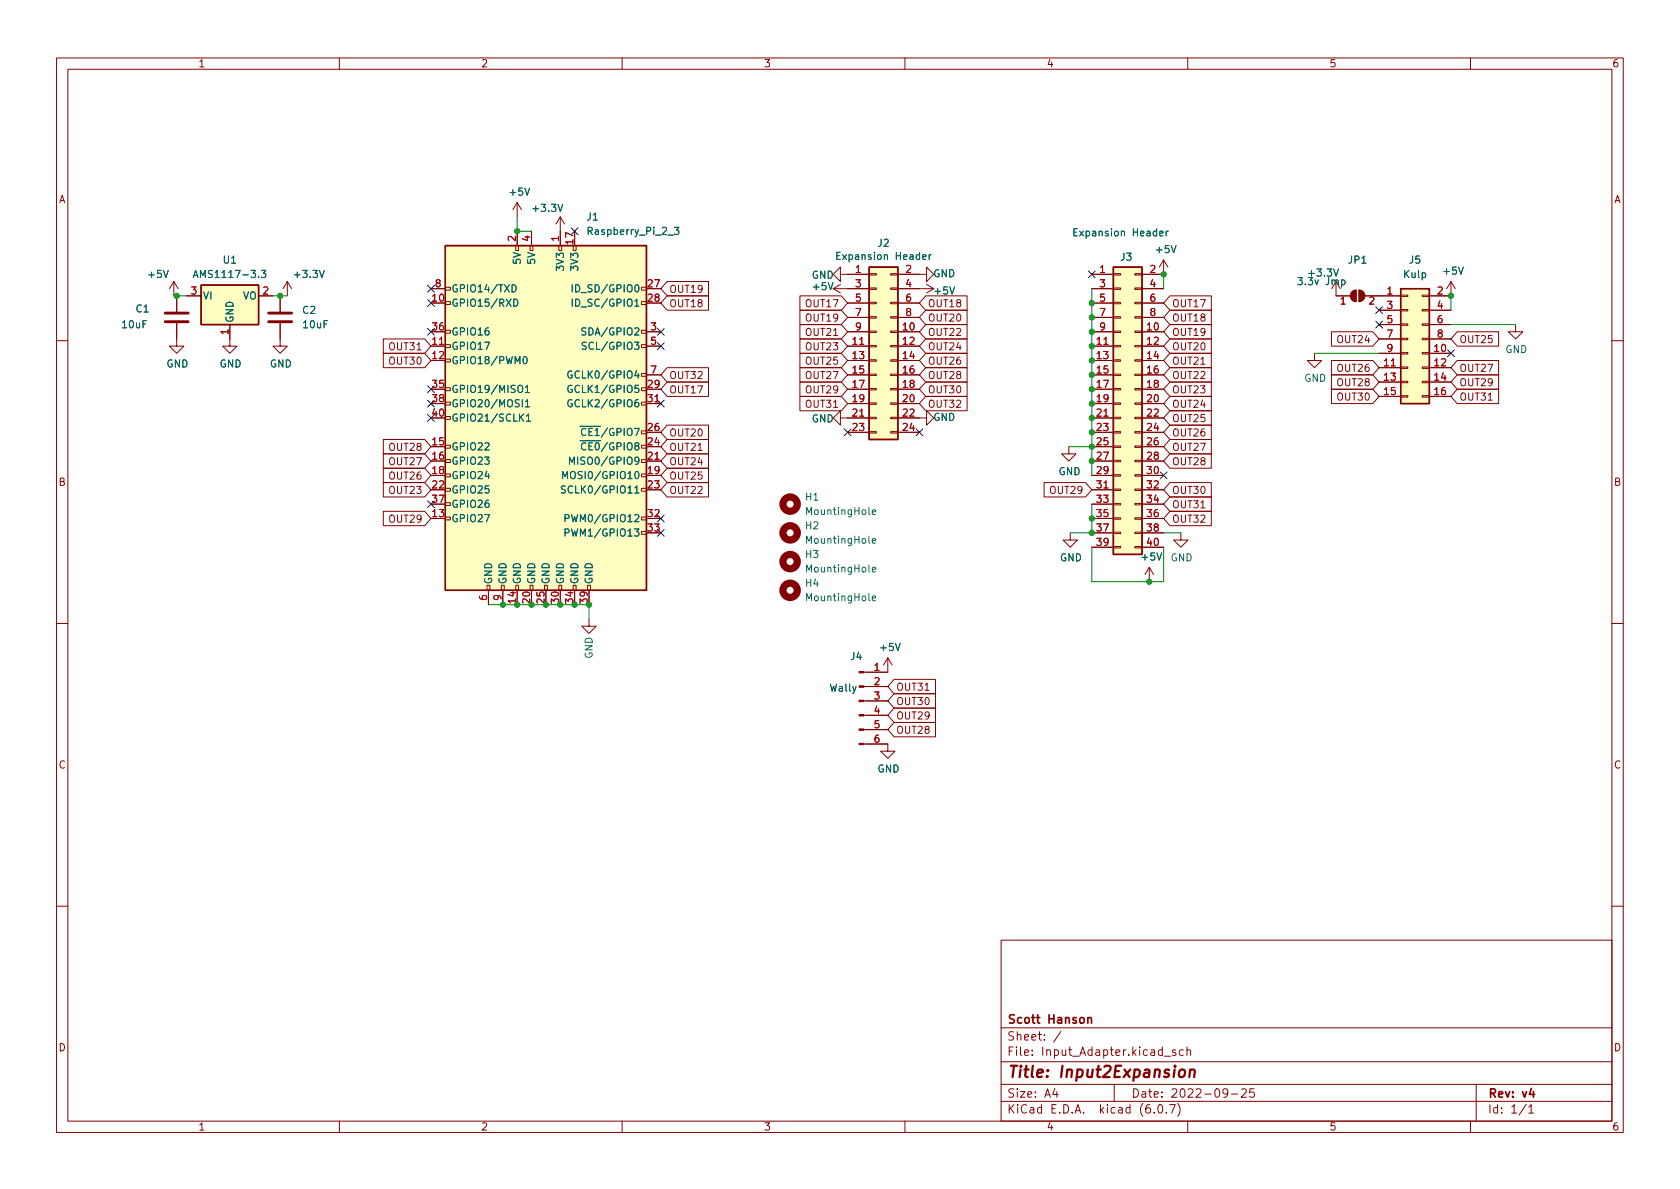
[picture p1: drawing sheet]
<svg xmlns="http://www.w3.org/2000/svg" width="297mm" height="210mm" viewBox="0 0 297 210" stroke-linecap="round" stroke-linejoin="round" font-family="sans-serif">
<g fill="none" stroke="#840000" stroke-width=".18">
<path d="M10 10.2h277v190.1h-277zM12 12.2h273v186.1h-273zM60 10.2v2M110 10.2v2M160 10.2v2M210 10.2v2M260 10.2v2M91.4 35.8l-.7 1.3M91.4 35.8v2.5M91.4 35.8l.8 1.3M99.1 38.3l-.8 1.3M99.1 38.3v5.1"/>
<path d="M99.1 38.3l.7 1.3M30.7 49.8l-.7 1.2M30.7 49.8v2.5M30.7 49.8l.8 1.2M31.2 57.1v4.1h1.3l-1.3 1.3-1.2-1.3h1.2M31.2 52.3v2.8M33 52.3h2.6M40.6 57.4v3.8h1.3l-1.3 1.3-1.2-1.3h1.2M45.7 52.3h2.6M49.5 57.1v4.1h1.3l-1.3 1.3-1.2-1.3h1.2M49.5 52.3v2.8M50.8 49.8l-.8 1.2"/>
<path d="M50.8 49.8v2.5M50.8 49.8l.8 1.2M67.8 59.9h7.3l1.1 1.3-1.1 1.3h-7.3zM76.2 51h2.5M78.7 58.4h.9v.5h-.9zM78.7 53.3h.9v.5h-.9zM78.7 50.8h.9v.5h-.9zM91.2 43.4h.5v.9h-.5zM91.4 40.9v2.5M93.7 43.4h.5v.9h-.5zM94 40.9v2.5M98.8 43.4h.5v.9h-.5z"/>
<path d="M101.3 43.4h.6v.9h-.6zM113.4 58.4h.9v.5h-.9zM113.4 53.3h.9v.5h-.9zM113.4 50.8h.9v.5h-.9zM114.3 58.7h2.5M118 49.8h7.3v2.5h-7.3l-1.2-1.3zM118 52.3h7.3v2.6h-7.3l-1.2-1.3zM141.4 52.3h7.3l1.2 1.3-1.2 1.3h-7.3zM141.4 54.9h7.3l1.2 1.2-1.2 1.3h-7.3zM141.4 59.9h7.3l1.2 1.3-1.2 1.3h-7.3zM141.4 57.4h7.3l1.2 1.3-1.2 1.2h-7.3zM147.3 51h6.4"/>
<path d="M147.3 51l1.3 .8M148.6 48.5v-1.3l-1.3 1.3 1.3 1.3v-1.3h5.1M148.6 50.3l-1.3 .7M149.9 58.7h3.8M149.9 53.6h3.8M149.9 56.1h3.8M153.7 58.5h1.2v.3h-1.2zM153.7 56h1.2v.3h-1.2zM153.7 53.5h1.2v.2h-1.2zM153.7 50.9h1.2v.3h-1.2zM153.7 48.4h1.2v.2h-1.2zM157.5 58.5h1.2v.3h-1.2z"/>
<path d="M157.5 56h1.2v.3h-1.2zM157.5 53.5h1.2v.2h-1.2zM157.5 50.9h1.2v.3h-1.2zM157.5 48.4h1.2v.2h-1.2zM158.7 48.5h5.1v-1.3l1.3 1.3-1.3 1.3v-1.3M158.7 58.7h3.9M158.7 51h6.4M158.7 53.6h3.9M158.7 56.1h3.9M163.7 54.9h7.3v2.5h-7.3l-1.1-1.3zM163.7 57.4h7.3v2.5h-7.3l-1.1-1.2zM163.7 52.3h7.3v2.6h-7.3l-1.1-1.3z"/>
<path d="M163.7 59.9h7.3v2.6h-7.3l-1.1-1.3zM163.8 50.3l1.3 .7M165.1 51l-1.3 .8M193 48.5h3.8M193 58.7h3.8M193 51h3.8M193 53.6h3.8M193 56.1h3.8M196.8 58.5h1.3v.3h-1.3zM196.8 56h1.3v.3h-1.3zM196.8 53.5h1.3v.2h-1.3zM196.8 50.9h1.3v.3h-1.3z"/>
<path d="M196.8 48.4h1.3v.2h-1.3zM200.7 58.5h1.2v.3h-1.2zM200.7 56h1.2v.3h-1.2zM200.7 53.5h1.2v.2h-1.2zM200.7 50.9h1.2v.3h-1.2zM200.7 48.4h1.2v.2h-1.2zM201.9 58.7h3.8M201.9 51h3.8M201.9 53.6h3.8M201.9 56.1h3.8M205.7 46l-.7 1.2M205.7 46v2.5h-3.8"/>
<path d="M205.7 46l.8 1.2M206.9 52.3h7.3v2.6h-7.3l-1.2-1.3zM206.9 59.9h7.3v2.6h-7.3l-1.2-1.3zM206.9 57.4h7.3v2.5h-7.3l-1.2-1.2zM206.9 54.9h7.3v2.5h-7.3l-1.2-1.3zM235.4 58.7h7.3l1.1 1.2-1.1 1.3h-7.3zM236.2 49.8v2.5h2.6M239.8 51.3a1.02 1.02 0 0 0-1 1 1.02 1.02 0 0 0 1 1M239.8 51.3v2M240.3 51.3a1.02 1.02 0 0 1 1 1 1.02 1.02 0 0 1-1 1zM241.3 52.3h6.3M243.8 54.9h3.8"/>
<path d="M243.8 57.4h3.8M243.8 59.9h3.8M247.6 59.8h1.3v.3h-1.3zM247.6 57.3h1.3v.2h-1.3zM247.6 54.7h1.3v.3h-1.3zM247.6 52.2h1.3v.2h-1.3zM251.5 59.8h1.2v.3h-1.2zM251.5 57.3h1.2v.2h-1.2zM251.5 54.7h1.2v.3h-1.2zM251.5 52.2h1.2v.2h-1.2zM252.7 54.9h3.8M252.7 57.4h3.8"/>
<path d="M252.7 59.9h3.8M256.5 49.8l-.7 1.2M256.5 49.8v2.5h-3.8M256.5 49.8l.8 1.2M257.7 58.7h7.3v2.5h-7.3l-1.2-1.3zM268 57.4v1.3h1.2l-1.2 1.2-1.3-1.2h1.3M10 60.2h2M67.8 62.5h7.3l1.1 1.2-1.1 1.3h-7.3zM67.8 77.7h7.3l1.1 1.3-1.1 1.3h-7.3zM76.2 61.2h2.5M78.7 78.7h.9v.5h-.9zM78.7 73.7h.9v.5h-.9z"/>
<path d="M78.7 71.1h.9v.5h-.9zM78.7 68.6h.9v.5h-.9zM78.7 63.5h.9v.5h-.9zM78.7 61h.9v.5h-.9zM113.4 71.1h.9v.5h-.9zM113.4 68.6h.9v.5h-.9zM113.4 66h.9v.5h-.9zM113.4 61h.9v.5h-.9zM114.3 61.2h2.5M114.3 66.3h2.5M114.3 71.4h2.5M118 67.6h7.3v2.5h-7.3l-1.2-1.3z"/>
<path d="M118 75.2h7.3v2.5h-7.3l-1.2-1.3zM118 65h7.3v2.6h-7.3l-1.2-1.3zM118 77.7h7.3v2.6h-7.3l-1.2-1.3zM141.4 70.1h7.3l1.2 1.3-1.2 1.2h-7.3zM141.4 62.5h7.3l1.2 1.2-1.2 1.3h-7.3zM141.4 67.6h7.3l1.2 1.2-1.2 1.3h-7.3zM141.4 65h7.3l1.2 1.3-1.2 1.3h-7.3zM148.6 73.9v-1.3l-1.3 1.3 1.3 1.3v-1.3h5.1M149.9 61.2h3.8M149.9 63.7h3.8M149.9 66.3h3.8M149.9 68.8h3.8"/>
<path d="M149.9 71.4h3.8M149.9 76.4h3.8M153.7 76.3h1.2v.3h-1.2zM153.7 73.8h1.2v.2h-1.2zM153.7 71.2h1.2v.3h-1.2zM153.7 68.7h1.2v.3h-1.2zM153.7 66.2h1.2v.2h-1.2zM153.7 63.6h1.2v.3h-1.2zM153.7 61.1h1.2v.2h-1.2zM157.5 76.3h1.2v.3h-1.2zM157.5 73.8h1.2v.2h-1.2zM157.5 71.2h1.2v.3h-1.2z"/>
<path d="M157.5 68.7h1.2v.3h-1.2zM157.5 66.2h1.2v.2h-1.2zM157.5 63.6h1.2v.3h-1.2zM157.5 61.1h1.2v.2h-1.2zM158.7 73.9h5.1v-1.3l1.3 1.3-1.3 1.3v-1.3M158.7 61.2h3.9M158.7 63.7h3.9M158.7 66.3h3.9M158.7 68.8h3.9M158.7 71.4h3.9M158.7 76.4h3.9M163.7 70.1h7.3v2.5h-7.3l-1.1-1.2z"/>
<path d="M163.7 67.6h7.3v2.5h-7.3l-1.1-1.3zM163.7 65h7.3v2.6h-7.3l-1.1-1.3zM163.7 62.5h7.3v2.5h-7.3l-1.1-1.3zM189 79v1.3h1.2l-1.2 1.2-1.3-1.2h1.3M193 61.2h3.8M193 63.7h3.8M193 66.3h3.8M193 68.8h3.8M193 71.4h3.8M193 73.9h3.8M193 76.4h3.8M193 79h3.8"/>
<path d="M196.8 78.9h1.3v.2h-1.3zM196.8 76.3h1.3v.3h-1.3zM196.8 73.8h1.3v.2h-1.3zM196.8 71.2h1.3v.3h-1.3zM196.8 68.7h1.3v.3h-1.3zM196.8 66.2h1.3v.2h-1.3zM196.8 63.6h1.3v.3h-1.3zM196.8 61.1h1.3v.2h-1.3zM200.7 78.9h1.2v.2h-1.2zM200.7 76.3h1.2v.3h-1.2zM200.7 73.8h1.2v.2h-1.2zM200.7 71.2h1.2v.3h-1.2z"/>
<path d="M200.7 68.7h1.2v.3h-1.2zM200.7 66.2h1.2v.2h-1.2zM200.7 63.6h1.2v.3h-1.2zM200.7 61.1h1.2v.2h-1.2zM201.9 61.2h3.8M201.9 63.7h3.8M201.9 66.3h3.8M201.9 68.8h3.8M201.9 71.4h3.8M201.9 73.9h3.8M201.9 76.4h3.8M201.9 79h3.8"/>
<path d="M206.9 67.6h7.3v2.5h-7.3l-1.2-1.3zM206.9 65h7.3v2.6h-7.3l-1.2-1.3zM206.9 62.5h7.3v2.5h-7.3l-1.2-1.3zM206.9 72.6h7.3v2.6h-7.3l-1.2-1.3zM206.9 75.2h7.3v2.5h-7.3l-1.2-1.3zM206.9 77.7h7.3v2.6h-7.3l-1.2-1.3zM206.9 70.1h7.3v2.5h-7.3l-1.2-1.2zM232.4 62.5v1.2h1.3l-1.3 1.3-1.3-1.3h1.3M235.4 68.8h7.3l1.1 1.3-1.1 1.3h-7.3zM235.4 63.7h7.3l1.1 1.3-1.1 1.3h-7.3zM235.4 66.3h7.3l1.1 1.3-1.1 1.2h-7.3zM243.8 62.5h3.8"/>
<path d="M243.8 65h3.8M243.8 67.6h3.8M243.8 70.1h3.8M247.6 70h1.3v.2h-1.3zM247.6 67.4h1.3v.3h-1.3zM247.6 64.9h1.3v.2h-1.3zM247.6 62.4h1.3v.2h-1.3zM251.5 70h1.2v.2h-1.2zM251.5 67.4h1.2v.3h-1.2zM251.5 64.9h1.2v.2h-1.2zM251.5 62.4h1.2v.2h-1.2zM252.7 62.5h3.8"/>
<path d="M252.7 65h3.8M252.7 67.6h3.8M252.7 70.1h3.8M257.7 66.3h7.3v2.5h-7.3l-1.2-1.2zM257.7 63.7h7.3v2.6h-7.3l-1.2-1.3zM257.7 68.8h7.3v2.6h-7.3l-1.2-1.3zM285 60.2h2M67.8 82.8h7.3l1.1 1.3-1.1 1.2h-7.3zM67.8 90.4h7.3l1.1 1.3-1.1 1.3h-7.3zM67.8 85.3h7.3l1.1 1.3-1.1 1.3h-7.3zM67.8 80.3h7.3l1.1 1.2-1.1 1.3h-7.3zM78.7 91.4h.9v.5h-.9z"/>
<path d="M78.7 88.9h.9v.5h-.9zM78.7 86.4h.9v.5h-.9zM78.7 83.8h.9v.5h-.9zM78.7 81.3h.9v.5h-.9zM113.4 94h.9v.5h-.9zM113.4 91.4h.9v.5h-.9zM113.4 86.4h.9v.5h-.9zM113.4 83.8h.9v.5h-.9zM113.4 81.3h.9v.5h-.9zM114.3 81.5h2.5M118 82.8h7.3v2.5h-7.3l-1.2-1.2zM118 85.3h7.3v2.6h-7.3l-1.2-1.3z"/>
<path d="M118 80.3h7.3v2.5h-7.3l-1.2-1.3zM184.6 85.3h7.3l1.1 1.3-1.1 1.3h-7.3zM189.2 94.2v1.3h1.3l-1.3 1.3-1.2-1.3h1.2M193 81.5h3.8M193 84.1h3.8M193 86.6h3.8M193 89.1h3.8M193 91.7h3.8M193 94.2h3.8M193 96.8h3.8M196.8 96.6h1.3v.3h-1.3zM196.8 94.1h1.3v.3h-1.3z"/>
<path d="M196.8 91.6h1.3v.2h-1.3zM196.8 89h1.3v.3h-1.3zM196.8 86.5h1.3v.2h-1.3zM196.8 83.9h1.3v.3h-1.3zM196.8 81.4h1.3v.3h-1.3zM200.7 96.6h1.2v.3h-1.2zM200.7 94.1h1.2v.3h-1.2zM200.7 91.6h1.2v.2h-1.2zM200.7 89h1.2v.3h-1.2zM200.7 86.5h1.2v.2h-1.2zM200.7 83.9h1.2v.3h-1.2zM200.7 81.4h1.2v.3h-1.2z"/>
<path d="M201.9 81.5h3.8M201.9 84.1h3.8M201.9 86.6h3.8M201.9 89.1h3.8M201.9 91.7h3.8M201.9 94.2h3.8M201.9 96.8h3.8M206.9 85.3h7.3v2.6h-7.3l-1.2-1.3zM206.9 90.4h7.3v2.6h-7.3l-1.2-1.3zM206.9 87.9h7.3v2.5h-7.3l-1.2-1.3zM206.9 80.3h7.3v2.5h-7.3l-1.2-1.3zM208.8 94.2v1.3h1.3l-1.3 1.3-1.3-1.3h1.3"/>
<path d="M10 110.2h2M86.1 103.5h.5v.9h-.5zM86.4 104.4v2.5M88.6 103.5h.6v.9h-.6zM88.9 104.4v2.5M91.2 103.5h.5v.9h-.5zM93.7 103.5h.5v.9h-.5zM96.3 103.5h.5v.9h-.5zM98.8 103.5h.5v.9h-.5zM101.3 103.5h.6v.9h-.6zM103.9 103.5h.5v.9h-.5zM104.1 109.5v1.2h1.3l-1.3 1.3-1.2-1.3h1.2"/>
<path d="M157 116.3l-.8 1.3M157 116.3v2.6h-4.2M157 116.3l.7 1.3M203.2 100.3l-.8 1.3M203.2 100.3v2.6M203.2 100.3l.8 1.3M285 110.2h2M152.8 131.6h4.2v1.2h1.2l-1.2 1.3-1.3-1.3h1.3M152.8 129h4.2M152.8 126.5h4.2M152.8 123.9h4.2M152.8 121.4h4.2"/>
<path d="M158.1 125.2h7.3v2.6h-7.3l-1.1-1.3zM158.1 122.7h7.3v2.5h-7.3l-1.1-1.3zM158.1 120.1h7.3v2.6h-7.3l-1.1-1.3zM158.1 127.8h7.3v2.5h-7.3l-1.1-1.3zM10 160.2h2M177 166.3h108v32h-108zM285 160.2h2M60 198.3v2M110 198.3v2M160 198.3v2M177 194.8h108M177 191.8h108"/>
<path d="M177 187.8h108M177 181.8h108M186.5 192.5l-.4 1h1M186.9 193v1M187.6 182.4l-1.3 1.9M197 191.8v3M204.1 196.7v.1M204.9 195.4l.2-.1a.81 .81 0 0 1 .6 .7 .81 .81 0 0 1-.3 .8h-.2a.81 .81 0 0 1-.6-.6 .81 .81 0 0 1 .3-.8zM205.9 186.8h1.1M206.2 196.7v.1M206.8 195.3h1l-.7 1.5M207.9 185.7l-.4-.1-.2 .2 .1 .3 .5 .1v.4h-.6"/>
<path d="M208.2 195.1a1.72 1.72 0 0 1 0 2.3M209.2 185.7l-.4-.1-.3 .3v.4l.1 .3h.6M209.9 185.8l.2-.2 .3 .1 .1 .9M209.9 185.1v1.5M210 198.3v2M217.1 193.2l-.3 .3h-.3l-.3-.3 .2-.6 .4-.1 .2 .2a.99 .99 0 0 1-.4 1.3h-.2M217.7 193.5h1.2M219.5 192.7l.6-.2 .2 .2 .1 .3-1 1h1M221.7 192.5h-.7l-.1 .7 .2-.1 .5 .1 .2 .2-.1 .5-.2 .1-.6-.1M260 198.3v2M261 191.8v6.5M269.9 195.3l-1.3 1.9"/>
<path d="M270.3 195.8l.4-.5v1.5M270.3 196.8h.9"/>
</g>
<path d="M192.3 179.9v1M192.3 180.1l.3-.2 .3 .1 .1 .9M270.8 192.5l-.4 1h.9M271.1 193v1" fill="none" stroke="#840000" stroke-width=".3"/>
<path d="M208.6 189.3a.52 .52 0 0 1 .5-.2 .52 .52 0 0 1 .4 .4v.6a.55 .55 0 0 1-.6 .4 .55 .55 0 0 1-.5-.4zM210.4 189.3a.49 .49 0 0 1 .9 .1l-.2 1.1M210.4 189.1l-.1 1.4" fill="none" stroke="#840000" stroke-width=".4"/>
<g fill="#ffffc2" stroke="#ffffc2" stroke-width=".18">
<path d="M196.8 47.2h5.1v50.8h-5.1z"/>
<path d="M35.6 50.4h10.1v7h-10.1z"/>
<path d="M78.7 43.4h35.6v61h-35.6z"/>
<path d="M153.7 47.2h5v30.5h-5z"/>
<path d="M247.6 51h5.1v20.4h-5.1z"/>
</g>
<path d="M35.6 50.4h10.1v7h-10.1zM78.7 43.4h35.6v61h-35.6zM153.7 47.2h5v30.5h-5zM196.8 47.2h5.1v50.8h-5.1zM247.6 51h5.1v20.4h-5.1z" fill="none" stroke="#840000" stroke-width=".25"/>
<g fill="none" stroke="#006464" stroke-width=".18">
<path d="M34.2 49.1l.4-1.3 .4 1.3M34.3 48.7h.6M46.2 47.8h.8l-.4 .5 .3 .1v.6l-.2 .1-.5-.1M90.5 50.4a.64 .64 0 0 1 .8 .6 .64 .64 0 0 1-.8 .6zM90.8 52.9a.64 .64 0 0 1 .8 .6 .64 .64 0 0 1-.8 .7zM101.2 50.4v1.2M101.2 52.9v1.3M103.6 58h-.5l-.2 .2 .1 .3 .5 .3v.3l-.1 .1h-.5M119.2 40.2h.8l-.4 .5 .4 .1v.5l-.2 .2-.6-.2M148 45.2h.4M148.6 44.6h-.6v1.3h.6M163.1 45.5l.6-.2v-.2l-.4-.1-.2 .2 .1 .6h.5"/>
<path d="M164.3 45v.9M164.6 45l-.3 .3M189.9 41.1h.4M190.5 40.4h-.6v1.3h.6M205 41.3l.6-.1v-.3h-.4l-.2 .2 .1 .6h.5M206.2 40.9v.8M206.6 40.9l-.4 .2M237.2 49.6l.4-.1 .2 .2-.1 .6h-.5M92 73.8l.6 .7M92.6 63.2l.2-.1a.68 .68 0 0 1 .4 .6 .68 .68 0 0 1-.4 .6l-.2-.1-.1-.4zM92.6 73.2l-.7 .7M92.9 68.5l.4-.4v1.3"/>
<path d="M92.9 71l.4-.3v1.2M92.9 69.4h.7M92.9 71.9h.7M93.1 73.6l.3-.4v1.3M93.1 74.5h.7M101.1 68.2a.59 .59 0 0 0-.7 .6 .59 .59 0 0 0 .7 .5l.1-.4h-.3M101.1 70.7a.59 .59 0 0 0-.7 .6 .59 .59 0 0 0 .7 .6l.1-.5h-.3M101.1 65.7a.59 .59 0 0 0-.7 .5 .59 .59 0 0 0 .7 .6l.1-.5h-.3M103.7 60.6l-.5-.1-.2 .1v.4l.5 .2 .2 .3-.3 .3-.5-.1M99.5 84.6v-1.2l.4 .9 .4-.9v1.2M99.9 91.7l.6-.1 .1-.2v-.3l-.7-.1v1.3M99.9 94.2l.6-.1 .1-.1v-.3l-.7-.2v1.3"/>
<path d="M100 86l-.5-.1-.2 .1v.4l.5 .2 .2 .3-.3 .3-.5-.1M100.7 82.1v-1.3l.4 .9 .4-.9v1.3M154.2 95.6l.6-.1v-.2l-.4-.1-.2 .2 .1 .6h.5M154.2 90.6l.6-.2v-.2l-.4-.1-.2 .2 .1 .6h.5M154.2 105.8l.6-.1v-.3h-.4l-.2 .2 .1 .6h.5M154.2 100.7l.6-.1v-.2l-.4-.1-.2 .2 .1 .6h.5"/>
</g>
<g fill="#840000" stroke="#840000" stroke-width=".18">
<path d="M239.1 51.6l.7-.3v2a1.02 1.02 0 0 1-1-.6 1.02 1.02 0 0 1 .3-1.1z"/>
<path d="M240.3 51.3a1.02 1.02 0 0 1 1 1 1.02 1.02 0 0 1-1 1z"/>
<path d="M151.9 131.4h.9v.3h-.9z"/>
<path d="M151.9 128.9h.9v.3h-.9z"/>
<path d="M151.9 126.4h.9v.2h-.9z"/>
<path d="M151.9 123.8h.9v.3h-.9z"/>
<path d="M151.9 121.3h.9v.2h-.9z"/>
<path d="M151.9 118.7h.9v.3h-.9z"/>
</g>
<g fill="none" stroke="#840000" stroke-width="1.3">
<circle cx="139.7" cy="99.3" r="1.27"/>
<circle cx="139.7" cy="89.1" r="1.27"/>
<circle cx="139.7" cy="94.2" r="1.27"/>
<circle cx="139.7" cy="104.4" r="1.27"/>
</g>
<path d="M29.2 56.9h4.1M29.2 55.4h4.1M47.5 56.9h4.1M47.5 55.4h4.1" fill="none" stroke="#840000" stroke-width=".51"/>
<g fill="none" stroke="#009600" stroke-width=".18">
<path d="M91.4 38.3v2.6h2.6M30.7 52.3h2.3M48.3 52.3h2.5M193 51v33.1M205.7 48.5v2.5M256.5 52.3v2.6M256.5 57.4h11.5M189 79h4M232.4 62.5h11.4M193 89.1v5.1h-3.8M193 96.8v6.1h12.7v-6.1M205.7 94.2h3.1"/>
<path d="M86.4 106.9h17.7v2.6"/>
</g>
<g fill="none" stroke="#000084" stroke-width=".18">
<path d="M75.6 50.4l1.2 1.3M75.6 58.1l1.2 1.2M75.6 53l1.2 1.2M76.8 50.4l-1.2 1.3M76.8 58.1l-1.2 1.2M76.8 53l-1.2 1.2M101 40.3l1.2 1.2M102.2 40.3l-1.2 1.2M116.2 58.1l1.2 1.2M117.4 58.1l-1.2 1.2M192.4 47.9l1.2 1.2M193.6 47.9l-1.2 1.2"/>
<path d="M243.2 56.8l1.2 1.2M243.2 54.2l1.2 1.3M244.4 56.8l-1.2 1.2M244.4 54.2l-1.2 1.3M75.6 70.8l1.2 1.2M75.6 73.3l1.2 1.2M75.6 68.2l1.2 1.2M76.8 70.8l-1.2 1.2M76.8 73.3l-1.2 1.2M76.8 68.2l-1.2 1.2M116.2 70.8l1.2 1.2M116.2 60.6l1.2 1.2"/>
<path d="M117.4 70.8l-1.2 1.2M117.4 60.6l-1.2 1.2M149.3 75.8l1.2 1.3M150.5 75.8l-1.2 1.3M162 75.8l1.2 1.3M163.2 75.8l-1.2 1.3M255.9 61.9l1.2 1.2M257.1 61.9l-1.2 1.2M75.6 88.5l1.2 1.3M76.8 88.5l-1.2 1.3M116.2 93.6l1.2 1.2M116.2 91.1l1.2 1.2"/>
<path d="M117.4 93.6l-1.2 1.2M117.4 91.1l-1.2 1.2M205.1 83.5l1.2 1.2M206.3 83.5l-1.2 1.2"/>
</g>
<g fill="#009600" stroke="#009600" stroke-width=".18">
<circle cx="193" cy="94.2" r=".46"/>
<circle cx="193" cy="91.7" r=".46"/>
<circle cx="193" cy="79" r=".46"/>
<circle cx="193" cy="81.5" r=".46"/>
<circle cx="94" cy="106.9" r=".46"/>
<circle cx="96.5" cy="106.9" r=".46"/>
<circle cx="99.1" cy="106.9" r=".46"/>
<circle cx="104.1" cy="106.9" r=".46"/>
<circle cx="101.6" cy="106.9" r=".46"/>
<circle cx="88.9" cy="106.9" r=".46"/>
<circle cx="91.4" cy="106.9" r=".46"/>
<circle cx="193" cy="66.3" r=".46"/>
<circle cx="193" cy="63.7" r=".46"/>
<circle cx="193" cy="73.9" r=".46"/>
<circle cx="193" cy="71.4" r=".46"/>
<circle cx="193" cy="68.8" r=".46"/>
<circle cx="91.4" cy="40.9" r=".46"/>
<circle cx="49.5" cy="52.3" r=".46"/>
<circle cx="31.2" cy="52.3" r=".46"/>
<circle cx="203.2" cy="102.9" r=".46"/>
<circle cx="193" cy="76.4" r=".46"/>
<circle cx="193" cy="61.2" r=".46"/>
<circle cx="193" cy="58.7" r=".46"/>
<circle cx="193" cy="56.1" r=".46"/>
<circle cx="193" cy="53.6" r=".46"/>
<circle cx="205.7" cy="48.5" r=".46"/>
<circle cx="256.5" cy="52.3" r=".46"/>
</g>
<text font-size="2.8" fill="#840000" x="178" y="190.6">Title: Input2Expansion</text>
<g font-size="2.1" fill="#840000">
<text x="178" y="184">Sheet: /</text>
<text x="178" y="181">Scott Hanson</text>
<text x="178" y="186.7">File: Input_Adapter.kicad_sch</text>
<text x="178" y="196.9">KiCad E.D.A. kicad (6.0.7)</text>
<text x="178" y="194.1">Size: A4</text>
<text x="200" y="194.1">Date: 2022-09-25</text>
<text x="263" y="194.1">Rev: v4</text>
<text x="263" y="196.9">Id: 1/1</text>
</g>
<g font-size="1.8" fill="#840000">
<text x="35" y="11.9">1</text>
<text x="85" y="11.9">2</text>
<text x="135" y="11.9">3</text>
<text x="185" y="11.9">4</text>
<text x="235" y="11.9">5</text>
<text x="285" y="11.9">6</text>
<text x="10.3" y="35.9">A</text>
<text x="285.3" y="35.9">A</text>
<text x="118.3" y="51.8">OUT19</text>
<text x="118.3" y="54.3">OUT18</text>
<text x="142.7" y="54.3">OUT17</text>
<text x="142.7" y="56.9">OUT19</text>
<text x="142.7" y="59.4">OUT21</text>
<text x="164" y="56.9">OUT20</text>
<text x="164" y="59.4">OUT22</text>
<text x="164" y="54.3">OUT18</text>
<text x="207.2" y="54.3">OUT17</text>
<text x="207.2" y="59.4">OUT19</text>
<text x="207.2" y="56.9">OUT18</text>
<text x="69.1" y="61.9">OUT31</text>
<text x="69.1" y="64.5">OUT30</text>
<text x="142.7" y="64.5">OUT25</text>
<text x="142.7" y="61.9">OUT23</text>
<text x="164" y="64.5">OUT26</text>
<text x="164" y="61.9">OUT24</text>
<text x="207.2" y="61.9">OUT20</text>
<text x="207.2" y="64.5">OUT21</text>
<text x="236.7" y="65.7">OUT26</text>
<text x="236.7" y="60.7">OUT24</text>
<text x="258" y="65.7">OUT27</text>
<text x="258" y="60.7">OUT25</text>
<text x="118.3" y="69.6">OUT17</text>
<text x="118.3" y="67">OUT32</text>
<text x="142.7" y="69.6">OUT29</text>
<text x="142.7" y="67">OUT27</text>
<text x="164" y="69.6">OUT30</text>
<text x="164" y="67">OUT28</text>
<text x="207.2" y="69.6">OUT23</text>
<text x="207.2" y="67">OUT22</text>
<text x="236.7" y="70.8">OUT30</text>
<text x="236.7" y="68.3">OUT28</text>
<text x="258" y="68.3">OUT29</text>
<text x="258" y="70.8">OUT31</text>
<text x="118.3" y="77.2">OUT20</text>
<text x="142.7" y="72.1">OUT31</text>
<text x="164" y="72.1">OUT32</text>
<text x="207.2" y="74.6">OUT25</text>
<text x="207.2" y="77.2">OUT26</text>
<text x="207.2" y="72.1">OUT24</text>
<text x="69.1" y="82.3">OUT27</text>
<text x="69.1" y="79.7">OUT28</text>
<text x="118.3" y="79.7">OUT21</text>
<text x="118.3" y="82.3">OUT24</text>
<text x="207.2" y="82.3">OUT28</text>
<text x="207.2" y="79.7">OUT27</text>
<text x="10.3" y="85.9">B</text>
<text x="69.1" y="84.8">OUT26</text>
<text x="69.1" y="87.3">OUT23</text>
<text x="118.3" y="84.8">OUT25</text>
<text x="118.3" y="87.3">OUT22</text>
<text x="185.9" y="87.3">OUT29</text>
<text x="207.2" y="87.3">OUT30</text>
<text x="207.2" y="89.9">OUT31</text>
<text x="285.3" y="85.9">B</text>
<text x="69.1" y="92.4">OUT29</text>
<text x="207.2" y="92.4">OUT32</text>
<text x="158.4" y="124.7">OUT30</text>
<text x="158.4" y="122.1">OUT31</text>
<text x="158.4" y="127.2">OUT29</text>
<text x="158.4" y="129.8">OUT28</text>
<text x="10.3" y="135.9">C</text>
<text x="285.3" y="135.9">C</text>
<text x="10.3" y="185.9">D</text>
<text x="285.3" y="185.9">D</text>
<text x="35" y="199.9">1</text>
<text x="85" y="199.9">2</text>
<text x="135" y="199.9">3</text>
<text x="185" y="199.9">4</text>
<text x="235" y="199.9">5</text>
<text x="285" y="199.9">6</text>
</g>
<g font-size="1.8" fill="#006464">
<text x="90.2" y="34.6">+5V</text>
<text x="94.4" y="37.5">+3.3V</text>
<text x="103.8" y="39">J1</text>
<text x="104.3" y="41.5">Raspberry_Pi_2_3</text>
<text x="190.4" y="41.8">Expansion Header</text>
<text x="39.5" y="46.6">U1</text>
<text x="92.1" y="46.6" transform="rotate(-90 92.1 46.6)">5V</text>
<text x="94.6" y="46.6" transform="rotate(-90 94.6 46.6)">5V</text>
<text x="99.7" y="47.6" transform="rotate(-90 99.7 47.6)">3V3</text>
<text x="102.2" y="47.6" transform="rotate(-90 102.2 47.6)">3V3</text>
<text x="148.5" y="45.9">Expansion Header</text>
<text x="155.2" y="43.6">J2</text>
<text x="198.2" y="46.1">J3</text>
<text x="204.5" y="44.7">+5V</text>
<text x="238.5" y="46.6">JP1</text>
<text x="249.2" y="46.6">J5</text>
<text x="26.3" y="49.1">+5V</text>
<text x="35.2" y="49.1">AMS1117-3.3</text>
<text x="35.8" y="53">VI</text>
<text x="42.9" y="53">VO</text>
<text x="52.3" y="49.1">+3.3V</text>
<text x="79.8" y="51.7">GPIO14/TXD</text>
<text x="102.2" y="51.7">ID_SD/GPIO0</text>
<text x="143.5" y="49.3">GND</text>
<text x="143.9" y="51.3">+5V</text>
<text x="165" y="49">GND</text>
<text x="165.4" y="52.1">+5V</text>
<text x="229.9" y="50.4">3.3v Jmp</text>
<text x="231.6" y="48.9">+3.3V</text>
<text x="248.2" y="49.1">Kulp</text>
<text x="255.3" y="48.6">+5V</text>
<text x="21.7" y="58">10uF</text>
<text x="24.1" y="55.2">C1</text>
<text x="41.3" y="57.1" transform="rotate(-90 41.3 57.1)">GND</text>
<text x="53.5" y="55.5">C2</text>
<text x="53.7" y="58">10uF</text>
<text x="79.8" y="54.2">GPIO15/RXD</text>
<text x="79.8" y="59.3">GPIO16</text>
<text x="102.2" y="54.2">ID_SC/GPIO1</text>
<text x="103.7" y="59.3">SDA/GPIO2</text>
<text x="29.4" y="65">GND</text>
<text x="38.8" y="65">GND</text>
<text x="47.7" y="65">GND</text>
<text x="79.8" y="61.8">GPIO17</text>
<text x="79.8" y="64.4">GPIO18/PWM0</text>
<text x="103.8" y="61.8">SCL/GPIO3</text>
<text x="266.1" y="62.4">GND</text>
<text x="79.8" y="69.5">GPIO19/MISO1</text>
<text x="101.4" y="69.5">GCLK1/GPIO5</text>
<text x="101.4" y="66.9">GCLK0/GPIO4</text>
<text x="230.6" y="67.5">GND</text>
<text x="79.8" y="72">GPIO20/MOSI1</text>
<text x="79.8" y="74.5">GPIO21/SCLK1</text>
<text x="101.4" y="72">GCLK2/GPIO6</text>
<text x="102.6" y="77.1">~{CE1}/GPIO7</text>
<text x="143.5" y="74.7">GND</text>
<text x="165" y="74.4">GND</text>
<text x="79.8" y="79.6">GPIO22</text>
<text x="79.8" y="82.2">GPIO23</text>
<text x="101.9" y="82.2">MISO0/GPIO9</text>
<text x="102.6" y="79.6">~{CE0}/GPIO8</text>
<text x="79.8" y="84.7">GPIO24</text>
<text x="79.8" y="87.2">GPIO25</text>
<text x="79.8" y="89.8">GPIO26</text>
<text x="100.6" y="87.2">SCLK0/GPIO11</text>
<text x="100.9" y="84.7">MOSI0/GPIO10</text>
<text x="142.5" y="88.5">H1</text>
<text x="187.1" y="84">GND</text>
<text x="79.8" y="92.3">GPIO27</text>
<text x="101.1" y="92.3">PWM0/GPIO12</text>
<text x="101.1" y="94.9">PWM1/GPIO13</text>
<text x="142.5" y="93.6">H2</text>
<text x="142.8" y="91.1">MountingHole</text>
<text x="142.5" y="98.7">H3</text>
<text x="142.8" y="96.1">MountingHole</text>
<text x="142.8" y="101.2">MountingHole</text>
<text x="187.4" y="99.3">GND</text>
<text x="202" y="99.1">+5V</text>
<text x="206.9" y="99.3">GND</text>
<text x="87" y="103.4" transform="rotate(-90 87 103.4)">GND</text>
<text x="89.5" y="103.4" transform="rotate(-90 89.5 103.4)">GND</text>
<text x="92.1" y="103.4" transform="rotate(-90 92.1 103.4)">GND</text>
<text x="94.6" y="103.4" transform="rotate(-90 94.6 103.4)">GND</text>
<text x="97.2" y="103.4" transform="rotate(-90 97.2 103.4)">GND</text>
<text x="99.7" y="103.4" transform="rotate(-90 99.7 103.4)">GND</text>
<text x="102.2" y="103.4" transform="rotate(-90 102.2 103.4)">GND</text>
<text x="104.8" y="103.4" transform="rotate(-90 104.8 103.4)">GND</text>
<text x="142.5" y="103.8">H4</text>
<text x="142.8" y="106.3">MountingHole</text>
<text x="104.8" y="116.5" transform="rotate(-90 104.8 116.5)">GND</text>
<text x="150.4" y="116.7">J4</text>
<text x="155.8" y="115.1">+5V</text>
<text x="146.8" y="122.3">Wally</text>
<text x="155.1" y="136.6">GND</text>
</g>
<g font-size="1.8" fill="#a90000">
<text x="91.2" y="42.7" transform="rotate(-90 91.2 42.7)">2</text>
<text x="93.7" y="42.7" transform="rotate(-90 93.7 42.7)">4</text>
<text x="98.8" y="42.7" transform="rotate(-90 98.8 42.7)">1</text>
<text x="101.3" y="43.1" transform="rotate(-90 101.3 43.1)">17</text>
<text x="33.8" y="52.1">3</text>
<text x="46.5" y="52.1">2</text>
<text x="76.5" y="53.3">10</text>
<text x="77" y="50.8">8</text>
<text x="114.6" y="50.8">27</text>
<text x="114.6" y="53.3">28</text>
<text x="151.3" y="48.3">1</text>
<text x="151.3" y="50.8">3</text>
<text x="151.3" y="53.3">5</text>
<text x="160.2" y="48.3">2</text>
<text x="160.2" y="50.8">4</text>
<text x="160.2" y="53.3">6</text>
<text x="194.5" y="48.3">1</text>
<text x="194.5" y="50.8">3</text>
<text x="194.5" y="53.3">5</text>
<text x="203.3" y="48.3">2</text>
<text x="203.3" y="50.8">4</text>
<text x="203.3" y="53.3">6</text>
<text x="237" y="53.8">1</text>
<text x="242.1" y="53.8">2</text>
<text x="245.3" y="52.1">1</text>
<text x="254.1" y="52.1">2</text>
<text x="40.4" y="59.2" transform="rotate(-90 40.4 59.2)">1</text>
<text x="76.5" y="58.4">36</text>
<text x="115.1" y="58.4">3</text>
<text x="151.3" y="55.9">7</text>
<text x="151.3" y="58.4">9</text>
<text x="159.7" y="58.4">10</text>
<text x="160.2" y="55.9">8</text>
<text x="194.5" y="55.9">7</text>
<text x="194.5" y="58.4">9</text>
<text x="202.9" y="58.4">10</text>
<text x="203.3" y="55.9">8</text>
<text x="245.3" y="54.6">3</text>
<text x="245.3" y="57.1">5</text>
<text x="245.3" y="59.7">7</text>
<text x="254.1" y="54.6">4</text>
<text x="254.1" y="57.1">6</text>
<text x="254.1" y="59.7">8</text>
<text x="76.5" y="61">11</text>
<text x="76.5" y="63.5">12</text>
<text x="115.1" y="61">5</text>
<text x="150.8" y="61">11</text>
<text x="150.8" y="63.5">13</text>
<text x="159.7" y="61">12</text>
<text x="159.7" y="63.5">14</text>
<text x="194" y="61">11</text>
<text x="194" y="63.5">13</text>
<text x="202.9" y="61">12</text>
<text x="202.9" y="63.5">14</text>
<text x="244.8" y="64.8">11</text>
<text x="245.3" y="62.2">9</text>
<text x="253.7" y="62.2">10</text>
<text x="253.7" y="64.8">12</text>
<text x="76.5" y="68.6">35</text>
<text x="76.5" y="71.1">38</text>
<text x="114.6" y="68.6">29</text>
<text x="114.6" y="71.1">31</text>
<text x="115.1" y="66">7</text>
<text x="150.8" y="66">15</text>
<text x="150.8" y="68.6">17</text>
<text x="150.8" y="71.1">19</text>
<text x="159.7" y="66">16</text>
<text x="159.7" y="68.6">18</text>
<text x="159.7" y="71.1">20</text>
<text x="194" y="66">15</text>
<text x="194" y="68.6">17</text>
<text x="194" y="71.1">19</text>
<text x="202.9" y="66">16</text>
<text x="202.9" y="68.6">18</text>
<text x="202.9" y="71.1">20</text>
<text x="244.8" y="67.3">13</text>
<text x="244.8" y="69.8">15</text>
<text x="253.7" y="67.3">14</text>
<text x="253.7" y="69.8">16</text>
<text x="76.5" y="73.7">40</text>
<text x="114.6" y="76.2">26</text>
<text x="150.8" y="73.7">21</text>
<text x="150.8" y="76.2">23</text>
<text x="159.7" y="73.7">22</text>
<text x="159.7" y="76.2">24</text>
<text x="194" y="73.7">21</text>
<text x="194" y="76.2">23</text>
<text x="202.9" y="73.7">22</text>
<text x="202.9" y="76.2">24</text>
<text x="76.5" y="78.7">15</text>
<text x="76.5" y="81.3">16</text>
<text x="76.5" y="83.8">18</text>
<text x="114.6" y="83.8">19</text>
<text x="114.6" y="81.3">21</text>
<text x="114.6" y="78.7">24</text>
<text x="194" y="78.7">25</text>
<text x="194" y="81.3">27</text>
<text x="194" y="83.8">29</text>
<text x="202.9" y="78.7">26</text>
<text x="202.9" y="81.3">28</text>
<text x="202.9" y="83.8">30</text>
<text x="76.5" y="86.4">22</text>
<text x="76.5" y="88.9">37</text>
<text x="114.6" y="86.4">23</text>
<text x="194" y="86.4">31</text>
<text x="194" y="88.9">33</text>
<text x="202.9" y="86.4">32</text>
<text x="202.9" y="88.9">34</text>
<text x="76.5" y="91.4">13</text>
<text x="114.6" y="91.4">32</text>
<text x="114.6" y="94">33</text>
<text x="194" y="91.4">35</text>
<text x="194" y="94">37</text>
<text x="202.9" y="91.4">36</text>
<text x="202.9" y="94">38</text>
<text x="194" y="96.5">39</text>
<text x="202.9" y="96.5">40</text>
<text x="86.1" y="106.2" transform="rotate(-90 86.1 106.2)">6</text>
<text x="88.6" y="106.2" transform="rotate(-90 88.6 106.2)">9</text>
<text x="91.2" y="106.6" transform="rotate(-90 91.2 106.6)">14</text>
<text x="93.7" y="106.6" transform="rotate(-90 93.7 106.6)">20</text>
<text x="96.3" y="106.6" transform="rotate(-90 96.3 106.6)">25</text>
<text x="98.8" y="106.6" transform="rotate(-90 98.8 106.6)">30</text>
<text x="101.3" y="106.6" transform="rotate(-90 101.3 106.6)">34</text>
<text x="103.9" y="106.6" transform="rotate(-90 103.9 106.6)">39</text>
<text x="154.6" y="118.6">1</text>
<text x="154.6" y="121.2">2</text>
<text x="154.6" y="123.7">3</text>
<text x="154.6" y="126.2">4</text>
<text x="154.6" y="128.8">5</text>
<text x="154.6" y="131.3">6</text>
</g>
</svg>
